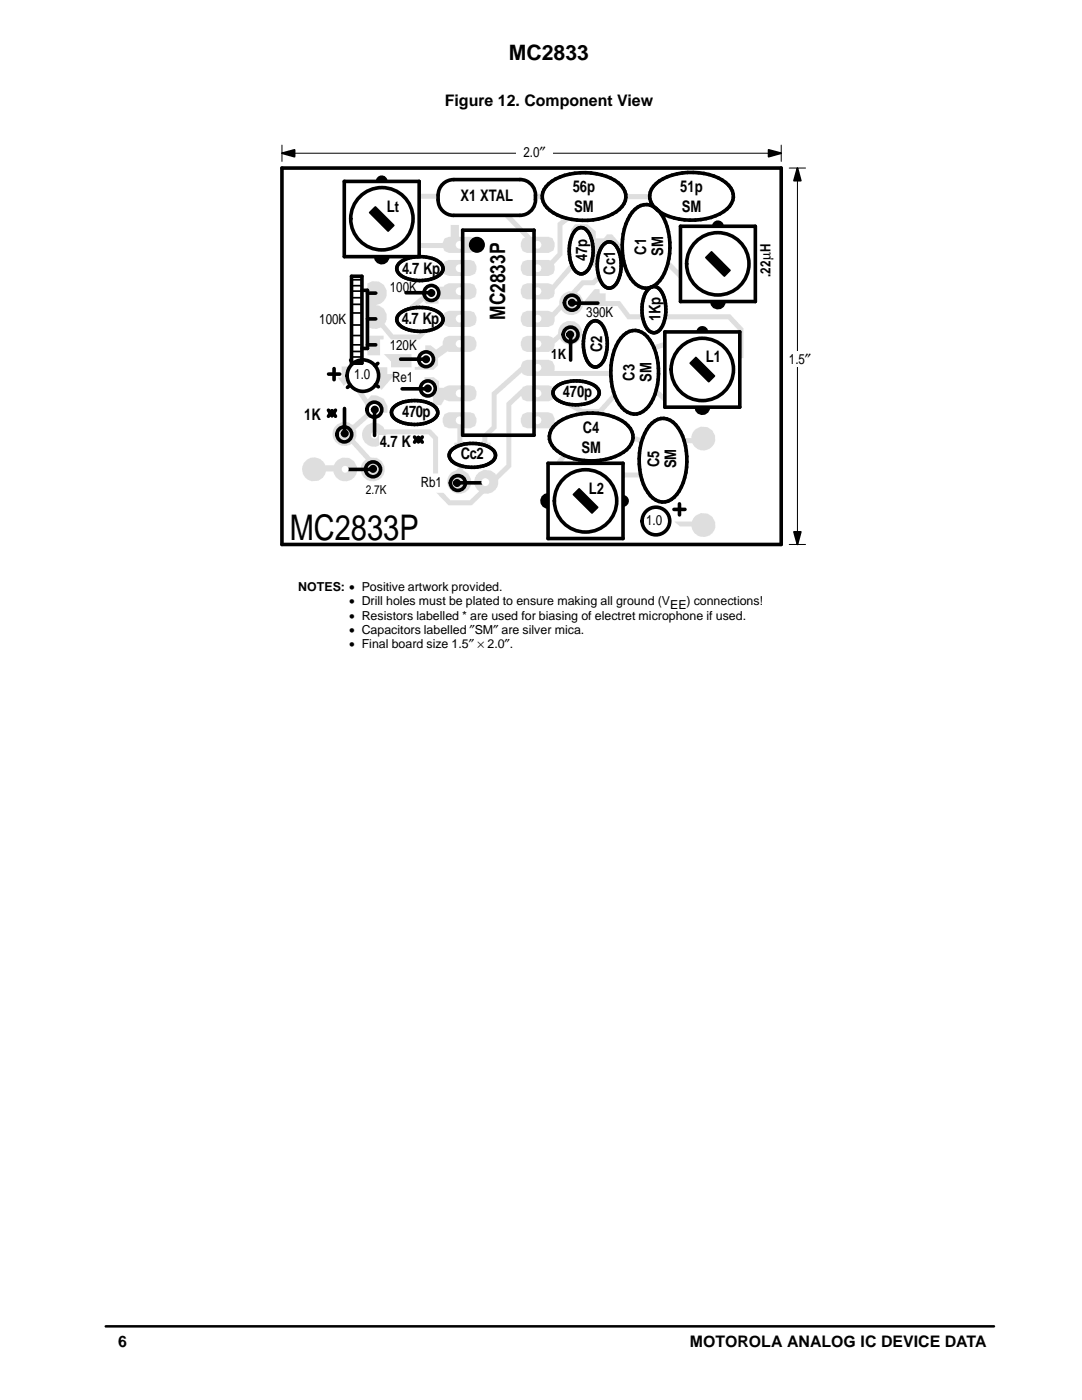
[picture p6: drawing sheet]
<svg xmlns="http://www.w3.org/2000/svg" width="216mm" height="279mm" viewBox="0 0 216 279" stroke-linecap="round" stroke-linejoin="round" font-family="sans-serif">
<path d="M21.1 264.7h177.2" fill="none" stroke="#000" stroke-width=".5"/>
<g fill="#dedede">
<path d="M83.6 38.7h3.8v1h-3.8z"/>
<path d="M106.8 38.7h1.4v1h-1.3z"/>
<path d="M124.9 38.7h4.8v1h-4.9z"/>
<path d="M130.5 68.9l2.2-.7v1l-1.8 .6z"/>
<path d="M133.6 52.2l2.2 2.2v1.4l-2.5-2.5z"/>
<path d="M131.2 77.7l1.5 1.3v1.3l-1.8-1.5z"/>
<path d="M124.3 94.3h3.4l.3 1h-3.7z"/>
<path d="M112.2 90.6l.9 .5-1.1 1.4h-1.2z"/>
<path d="M126.3 86.9l1.9 .6-.3 1-1.7-.6z"/>
<path d="M114.7 44.8h2.5l1.7 1.4v1.4h1.6l.6-.8h1l2.3 2.6 .2 2.3h-.7a4.2 4.2 0 0 0-1.8-3.3l-.6-.2a2.94 2.94 0 0 0-2.2 2.9l-.1 2.1h-1.5a7.3 7.3 0 0 0-.1-6.6l-.6-.8-.8-.4h-.8l-.8 .7-.6 1.4v-1.7z" fill-rule="evenodd"/>
<path d="M88.7 62.4l.9-.4h4.2l.8 .3 .5 1v.7l-.3 .8-1 .5h-4.2l-.9-.4-.4-.9v-.7z" fill-rule="evenodd"/>
<path d="M80.5 62.1l4.1-3.4a1.5 1.5 0 0 0 2.3 1 1.5 1.5 0 0 0 .1-2.5h1.6l.1-.3 .9-.4h4.2l.8 .3 .5 1v.7l-.3 .8-1 .4h-6.3v.9h-2.5l-.4-.6-1.7 1.4z" fill-rule="evenodd"/>
<path d="M88.7 52.2l.9-.3h4.2l.8 .3 .5 .9v.7l-.3 .8-1 .5h-4.2l-.9-.4-.4-.9v-.7z" fill-rule="evenodd"/>
<path d="M83.6 48.5h4.7l.4-.9 1.2-.3v-2.4h1.7v2.4h2.2l.8 .2 .5 1v.7l-.3 .8-1 .5h-4.2l-.9-.4-.3-.6h-4.8z" fill-rule="evenodd"/>
<path d="M88.7 82.6l.9-.3h4.2l.8 .3 .5 .9v.7l-.3 .8-1 .5h-1.5v2.5l.8 .6-1.7 .4-.8 .4v-1.1h.7v-2.8h-1.7l-.9-.4-.4-.9v-.7z" fill-rule="evenodd"/>
<path d="M90.2 94.2l.9-.4 .7-.9 1 .2-.5 .8a2.4 2.4 0 0 1 1.4 3.4 2.4 2.4 0 0 1-3.7 .7 2.4 2.4 0 0 1 .2-3.8z" fill-rule="evenodd"/>
<path d="M84.9 68.9h1l1.1 .9 1.3-.9v-.6l.4-.9 .9-.4h4.2l.8 .3 .5 1v.7l-.3 .8-1 .4h-4.2l-.3-.1-1.9 1.4v1.4l-.9 .9h-3.7v-.6h.6l.3-.8 .5 .5 1.1 .2 .8-.4 .4-.8-.2-1-.8-.6-.6-.1z" fill-rule="evenodd"/>
<path d="M75 73.3h2.3v1.4h1.6l-2.8 3.1-1.1-1.1 .5-1.8z" fill-rule="evenodd"/>
<path d="M68.2 73.1h1.6l-.5 1.4 .2 1.7-.9 .8-1.2-1.7h.8z" fill-rule="evenodd"/>
<path d="M84.7 75.3h1.8l1.1 .8v1.3h1l1-.5h4.2l.8 .3 .5 .9v.8l-.3 .7-1 .5h-4.2l-.9-.4-.7 1.2h-1.6v-2.2l.4-.7-.1-1.1-.7-.7-.6-.1-.7 .1z" fill-rule="evenodd"/>
<path d="M70.8 77.6l1.5 .5 1.1 1.6 .6-.8h1.2l1.4 .7 .7 1.5v1.3h-1.2a1.49 1.49 0 0 0-.7-2 1.49 1.49 0 0 0-2 .7l-.1 1 .2 .5 .4 .4-3 2.7a2.13 2.13 0 0 1-.1 2.1l3.2 3.5a2.4 2.4 0 0 1 2.7 2.9 2.4 2.4 0 0 1-3.7 1.4 2.4 2.4 0 0 1 0-3.9l-2.9-3.2a2.39 2.39 0 0 1-3.2-.3 2.39 2.39 0 0 1 .1-3.2 2.39 2.39 0 0 1 3.2-.2h.3l2.3-2.2v-1.9z" fill-rule="evenodd"/>
<path d="M73.2 84.9a2.31 2.31 0 0 1 3.5 .8h9.2l1.5 1.6v7.2h-1v-6.9l-.9-.9h-8.5a2.39 2.39 0 0 1-3.4 2.2 2.39 2.39 0 0 1-.4-4z" fill-rule="evenodd"/>
<path d="M76.6 70.7h5.5v2.6h-4.1v-1.2z" fill-rule="evenodd"/>
<path d="M73.3 56.6a2.44 2.44 0 0 1 3.7 1 2.44 2.44 0 0 1-1.9 3.3 2.3 2.3 0 0 1 1.6 3.7l1.8 2.2h4.9l.6-.7 1.5-.1-1.7 1.8h-5.8l-2-2.5a2.32 2.32 0 0 1-2.7-.2z" fill-rule="evenodd"/>
<path d="M73.3 67h3.2v.7h-.7v3.2h-2.5z" fill-rule="evenodd"/>
<path d="M61.3 91.7a2.42 2.42 0 0 1 3.6 1.2h1.7a2.42 2.42 0 0 1 3.8-1.1 2.42 2.42 0 0 1-.3 4 2.42 2.42 0 0 1-3.6-1.7h-1.5a2.41 2.41 0 0 1-3.6 1.6 2.41 2.41 0 0 1-.1-4z" fill-rule="evenodd"/>
<path d="M104.3 56.9l.9-.4h4.2l.8 .3 3.7-4.3 .5 1-3.7 4.3v.7l-.3 .8-1 .4h-4.2l-.9-.3-.4-.9v-.7z" fill-rule="evenodd"/>
<path d="M100.4 43h1.4l4.2 4.3h3.4l.8 .2 .5 1v.7l-.3 .8-1 .5h-4.2l-.9-.4-.4-.9v-.7l.4-.9 .4-.2z" fill-rule="evenodd"/>
<path d="M104.3 67.4l.9-.4h4.2l.8 .3 .1 .2 1.1-.9a2.42 2.42 0 0 1 3-2.5 2.42 2.42 0 0 1 1.5 3.6 2.42 2.42 0 0 1-3.9 .3l-.3-.4-1 1-.3 1.2-1 .4h-4.2l-.9-.3-.4-.9v-.7z" fill-rule="evenodd"/>
<path d="M111.2 44.5l1.4-1.1 1.3 .3-1.7 1.3v5.9l-1.7 1.9 .2 .3v.7l-.3 .8-1 .5h-4.2l-.9-.4-.4-.9v-.7l.4-.9 .9-.3h4.2l.5 .1 1.3-1.5z" fill-rule="evenodd"/>
<path d="M134.5 104.1h3.6a2.41 2.41 0 0 1 3.8-1.2 2.41 2.41 0 0 1-.3 4 2.41 2.41 0 0 1-3.6-1.8h-2.3z" fill-rule="evenodd"/>
<path d="M132.8 62.7h12.9l2.7 2.9v5.9h-.8v-5.3l-2.3-2.5h-12.6z" fill-rule="evenodd"/>
<path d="M104.3 62.4l.9-.4h4.2l.8 .3 1.3-1.4a2.48 2.48 0 0 1 2.5-2.7l2.1-2.3h2.1l1.2-1.1 .3 1-1.1 1.1h-2.1l-1.4 1.5 .7 .5 .5 1v.5l2.3-2.7h1v.8h1.2v1.6h2.9l2 2.6h2.4l.2 1h-3.1l-2-2.6h-6.9a2.36 2.36 0 0 1-1.9 1.8 2.36 2.36 0 0 1-2.4-1.1l-1.3 1.5v.7l-.3 .8-1 .5h-4.2l-.9-.4-.4-.9v-.7z" fill-rule="evenodd"/>
<path d="M104.3 72.2l.9-.4h4.2l.8 .3 .5 .9-.1 1h11.5v1h-16.9l-.9-.3-.2-.4-5 4.5v6.7l-1.4 1.4h-.5v1.4h.7v1.1l-.6-.3-1.9-.5 .8-.6v-1.1l1.9-1.8v-6.7l5.8-5.2z" fill-rule="evenodd"/>
<path d="M101 80.4l3.3-3.2 .9-.3h4.2l.8 .3 .3 .6a1.61 1.61 0 0 0 1.1 2.2l2 .7 1.2 .1 1.5 .8h3.2l3.1-3.5 .4 1.1-3 3.4h-4l-5.6-3.1-1 .6h-4.2l-.9-.4-.3-.7-2 1.8v12.4l-2.6 2.6a2.42 2.42 0 0 1-2.9 2.7l-2.4 2.3h-4.6l-2.4-2.5h1.4l1.4 1.5h3.8l1.9-1.8a2.38 2.38 0 0 1-.2-3.6 2.38 2.38 0 0 1 3.6 .4l2-2.1z" fill-rule="evenodd"/>
<path d="M104.3 82.6l.9-.3h4.2l.8 .3a2.31 2.31 0 0 1 .3 2.3l.1 .1-.6 .8-.4-.4-4.4 .1-.9-.4-.4-.9v-.7z" fill-rule="evenodd"/>
<path d="M136.3 87.4h1.6a2.41 2.41 0 0 1 3.4-2.1 2.41 2.41 0 0 1 .7 3.9 2.41 2.41 0 0 1-3.9-.8h-1.5z" fill-rule="evenodd"/>
</g>
<g fill="none" stroke="#000" stroke-width=".72">
<path d="M68.7 36.2h14.9v15h-14.9zM87.4 39.9a3.1 3.1 0 0 0 3.1 3.1M90.5 35.8a3.1 3.1 0 0 0-3.1 3.1M106.9 39.9a3.1 3.1 0 0 1-3.2 3.1M109.5 36.7a12.2 12.2 0 0 1 10.5-1.8 5.9 5.9 0 0 1 4.9 3.9 3.6 3.6 0 0 1-1.9 3.5 12.8 12.8 0 0 1-13.3-.3 3.2 3.2 0 0 1-.2-5.3zM130.9 36.6a12.5 12.5 0 0 1 12.4-1.1 4.5 4.5 0 0 1 3 3.9 4.4 4.4 0 0 1-2.6 3.3 12.9 12.9 0 0 1-12.5-.8 3.2 3.2 0 0 1-.3-5.3zM79.8 52.4a7.3 7.3 0 0 1 8 .1 1.52 1.52 0 0 1-.4 2.6 7.4 7.4 0 0 1-7.7-.3 1.46 1.46 0 0 1 .1-2.4zM117.7 53.2a7.4 7.4 0 0 0-.6-7.2 1.53 1.53 0 0 0-2.6 .5 7.5 7.5 0 0 0 .3 7.6 1.55 1.55 0 0 0 2.7-.4l.2-.4M120.5 48.8a1.53 1.53 0 0 1 2.6 .6 7.4 7.4 0 0 1-.5 7.6 1.55 1.55 0 0 1-2.6-.6 7.4 7.4 0 0 1 .5-7.6zM126.7 41.8a3.1 3.1 0 0 1 4.8 .3 12.2 12.2 0 0 1 1.7 10.6 6.7 6.7 0 0 1-3.2 4.6 3.4 3.4 0 0 1-4.1-1.7 12.8 12.8 0 0 1 .3-13.3zM129.3 57.8a1.63 1.63 0 0 1 1.6-.6 1.63 1.63 0 0 1 1.2 1.3 7.6 7.6 0 0 1-.4 7.3 1.65 1.65 0 0 1-1.6 .6 1.65 1.65 0 0 1-1.3-1.3 7.6 7.6 0 0 1 .5-7.3zM135.8 45.2h14.9v15h-14.9z"/>
<path d="M79.7 62.6a7.3 7.3 0 0 1 8-.1 1.63 1.63 0 0 1 .7 1.6 1.63 1.63 0 0 1-1.3 1.3 7.5 7.5 0 0 1-7.3-.4 1.44 1.44 0 0 1-.1-2.4zM110.7 77.4a7.2 7.2 0 0 1 7.2-.8 1.89 1.89 0 0 1 1.5 2.5 5.6 5.6 0 0 1-5.2 1.7 4.7 4.7 0 0 1-3.7-1.8 1.38 1.38 0 0 1 .2-1.6zM117.9 64.4a1.5 1.5 0 0 1 2.3 .5 7.4 7.4 0 0 1-.2 7.7 1.52 1.52 0 0 1-2.6-.3 7.4 7.4 0 0 1 .2-7.6zM124.4 66.9a3.1 3.1 0 0 1 4.8 .3 12.5 12.5 0 0 1 1.1 12.4 4.5 4.5 0 0 1-3.8 3 4.4 4.4 0 0 1-3.4-2.6 12.9 12.9 0 0 1 .8-12.5zM132.7 66.2h14.9v15.1h-14.9zM78.7 81.1a7.3 7.3 0 0 1 8 0 1.52 1.52 0 0 1-.3 2.7 7.4 7.4 0 0 1-7.7-.3 1.45 1.45 0 0 1 0-2.4zM90 89.9a7.1 7.1 0 0 1 8.3-.2 1.54 1.54 0 0 1-.5 2.7 7.5 7.5 0 0 1-7.6-.4l-.3-.3a1.36 1.36 0 0 1 .1-1.8zM109.4 92.5h14.9v15h-14.9zM110.9 84.7a12.1 12.1 0 0 1 10.5-1.8 6.7 6.7 0 0 1 4.7 3.2 3.7 3.7 0 0 1-2.5 4.6 13 13 0 0 1-11.8-.3 3.4 3.4 0 0 1-1.8-4.6zM130.1 84.5a3.1 3.1 0 0 1 4.7 .3 12.1 12.1 0 0 1 1.8 10.5 6.7 6.7 0 0 1-3.2 4.7 3.4 3.4 0 0 1-4.1-1.7 12.7 12.7 0 0 1 .2-13.3z"/>
<circle cx="113.9" cy="66.8" r="1.48"/>
<circle cx="114.1" cy="60.4" r="1.5"/>
<circle cx="74.4" cy="93.7" r="1.49"/>
<circle cx="91.4" cy="96.4" r="1.49"/>
<circle cx="116.8" cy="100" r="6.2"/>
<circle cx="130.9" cy="104" r="2.76"/>
</g>
<g fill="#000" stroke="#000" stroke-width=".72">
<circle cx="113.8" cy="66.8" r=".44"/>
<circle cx="114.1" cy="60.4" r=".44"/>
<circle cx="74.4" cy="93.6" r=".44"/>
<circle cx="91.2" cy="96.4" r=".44"/>
</g>
<circle cx="74.7" cy="86.9" r=".68" fill="#fff"/>
<g fill="none" stroke="#000" stroke-width=".72">
<path d="M103.7 35.8a3.1 3.1 0 0 1 3.2 3.1"/>
<circle cx="86.1" cy="58.5" r="1.49"/>
<circle cx="72.4" cy="75" r="3.1"/>
<circle cx="85" cy="71.7" r="1.48"/>
<circle cx="85.4" cy="77.5" r="1.49"/>
<circle cx="68.7" cy="86.7" r="1.49"/>
<circle cx="74.7" cy="81.8" r="1.49"/>
</g>
<g fill="#000" stroke="#000" stroke-width=".72">
<circle cx="86.1" cy="58.5" r=".44"/>
<circle cx="85" cy="71.7" r=".44"/>
<circle cx="85.4" cy="77.5" r=".44"/>
<circle cx="68.8" cy="86.5" r=".44"/>
<circle cx="74.8" cy="81.8" r=".44"/>
</g>
<circle cx="91.7" cy="53.5" r=".78" fill="#fff"/>
<circle cx="95.2" cy="48.9" r="1.24" fill="#000" stroke="#000" stroke-width=".72"/>
<g fill="none" stroke="#000" stroke-width=".72">
<path d="M87.4 38.9v1M90.5 35.8h13.2M70.1 55.1h2.1v17.4h-2.1zM72.2 57.9h1.1v11.6h-1.1M73.3 58.5h1.7M81 58.4h5.1M90.5 43h13.2M65.6 74.7h2.2M66.7 73.6v2.2M69.9 76.9l-.6 .4M70 71.9l.4 .6M73.3 63.6h1.7"/>
<path d="M73.3 68.8h1.7M74.9 76.8l.6 .4M75.4 72.5l-.6 .5M79.9 71.7h5.1M80.2 77.6h5.1M113.9 66.8v5.1M114.2 60.5h5.1M65.5 83.1l.7-1.1 .7 1.1M65.5 81.9l.7 1.1 .7-1.1M68.7 81.5v5.1M68.9 93.7h5.5M74.7 81.8v5.1"/>
<path d="M82.7 87.2l.8 1 .8-1M82.7 88.2l.8-.9 .8 .9M91.3 96.4h5.1M134.5 101.7h2.2M135.6 100.6v2.2"/>
<circle cx="76.2" cy="43.7" r="6.2"/>
<circle cx="143.2" cy="52.7" r="6.2"/>
<circle cx="140.1" cy="73.7" r="6.2"/>
</g>
<path d="M70.1 59.4h2.1M70.1 58.1h2.1M70.1 57h2.1M70.1 55.8h2.1M70.1 71.2h2.1M70.1 70.1h2.1M70.1 68.8h2.1M70.1 67h2.1M70.1 64.9h2.1M70.1 62.5h2.1M70.1 60.7h2.1" fill="none" stroke="#000" stroke-width=".34"/>
<g fill="#000" stroke="#000" stroke-width=".34">
<path d="M56.3 30.6l2.5-.7v1.4zM153.4 29.9l2.5 .7-2.5 .7zM159.1 33.5l.7 2.6h-1.4zM158.4 106.1h1.4l-.7 2.6z"/>
<path d="M75.6 35.4a1.02 1.02 0 0 1 1-.1 1.02 1.02 0 0 1 .6 .9h-2.1l.2-.5z" fill-rule="evenodd"/>
<path d="M74.8 51.2h2.8a1.41 1.41 0 0 1-1.4 1.4 1.41 1.41 0 0 1-1.4-1.4z" fill-rule="evenodd"/>
<path d="M73.8 42.4l1.1-1.1 3.7 3.7-1.2 1.1z" fill-rule="evenodd"/>
<path d="M142.7 44.3a1.02 1.02 0 0 1 1.6 .9h-2.1l.2-.6z" fill-rule="evenodd"/>
<path d="M142 50.3l3.7 3.7-1.2 1.1-3.7-3.7z" fill-rule="evenodd"/>
<path d="M139.5 65.4a1.01 1.01 0 0 1 1.1-.1 1.01 1.01 0 0 1 .6 .9h-2.1l.2-.5z" fill-rule="evenodd"/>
<path d="M137.7 72.5l1.2-1.2 3.7 3.7-1.2 1.2z" fill-rule="evenodd"/>
<path d="M141.8 60.2h2.9a1.41 1.41 0 0 1-1.4 1.4 1.41 1.41 0 0 1-1.5-1.4z" fill-rule="evenodd"/>
<path d="M66.2 82l.4 .5-.4 .5-.3-.5z" fill-rule="evenodd"/>
<path d="M83.5 87.3l.3 .4-.3 .5-.4-.5z" fill-rule="evenodd"/>
<path d="M138.7 81.3h2.9a1.41 1.41 0 0 1-1.5 1.4 1.41 1.41 0 0 1-1.4-1.4z" fill-rule="evenodd"/>
<path d="M108.2 99.1l.5-.4 .7-.1v2.8a1.41 1.41 0 0 1-1.2-2.3z" fill-rule="evenodd"/>
<path d="M115.6 97.6l3.7 3.7-1.2 1.1-3.7-3.7z" fill-rule="evenodd"/>
<path d="M124.3 98.9a1.03 1.03 0 0 1 1 1.1 1.03 1.03 0 0 1-1 1z" fill-rule="evenodd"/>
</g>
<g fill="#fff">
<circle cx="68.9" cy="93.7" r=".69"/>
<circle cx="91.7" cy="68.6" r=".77"/>
<circle cx="91.7" cy="63.6" r=".78"/>
<circle cx="91.7" cy="58.1" r=".78"/>
<circle cx="91.7" cy="48.9" r=".78"/>
<circle cx="107.2" cy="48.9" r=".78"/>
<circle cx="107.2" cy="58.1" r=".78"/>
<circle cx="107.2" cy="53.5" r=".78"/>
<circle cx="107.2" cy="63.6" r=".78"/>
<circle cx="107.2" cy="68.6" r=".77"/>
<circle cx="107.2" cy="73.4" r=".77"/>
<circle cx="107.2" cy="78.5" r=".78"/>
<circle cx="107.2" cy="83.9" r=".78"/>
<circle cx="91.7" cy="83.9" r=".78"/>
<circle cx="96.8" cy="96.2" r=".78"/>
<circle cx="91.7" cy="78.5" r=".78"/>
</g>
<path d="M56.3 29v3.2M56.3 30.6h99.6M155.9 29v3.2M157.5 33.5h3.2M159.1 33.5v75.2M157.5 108.7h3.2" fill="none" stroke="#000" stroke-width=".2"/>
<g fill="#fff">
<path d="M156.4 70.1h6.4v3h-6.4z"/>
<path d="M102.9 29.3h7.4v2.7h-7.4z"/>
</g>
<path d="M106.8 39v.9M92.3 45.9h14.3v41h-14.3z" fill="none" stroke="#000" stroke-width=".72"/>
<path d="M75.6 86.8h6.6v3h-6.6z" fill="#fff"/>
<path d="M56.3 33.5h99.6v75.2h-99.6z" fill="none" stroke="#000" stroke-width=".72"/>
<text font-size="7.1" x="57.8" y="107.8">MC2833P</text>
<g font-size="4.2">
<text x="101.5" y="11.9">MC2833</text>
<text x="100.8" y="63.9" transform="rotate(-90 100.8 63.9)">MC2833P</text>
</g>
<g font-size="3.2">
<text x="88.8" y="21.2">Figure 12. Component View</text>
<text x="91.9" y="40.2">X1 XTAL</text>
<text x="114.3" y="38.4">56p</text>
<text x="135.7" y="38.3">51p</text>
<text x="77.2" y="42.3">Lt</text>
<text x="114.6" y="42.3">SM</text>
<text x="136" y="42.3">SM</text>
<text x="117.1" y="52.2" transform="rotate(-90 117.1 52.2)">47p</text>
<text x="128.9" y="50.8" transform="rotate(-90 128.9 50.8)">C1</text>
<text x="132.3" y="51.1" transform="rotate(-90 132.3 51.1)">SM</text>
<text x="80.2" y="54.6">4.7 Kp</text>
<text x="122.8" y="54.8" transform="rotate(-90 122.8 54.8)">Cc1</text>
<text x="80.2" y="64.8">4.7 Kp</text>
<text x="131.8" y="64.1" transform="rotate(-90 131.8 64.1)">1Kp</text>
<text x="120.1" y="70.3" transform="rotate(-90 120.1 70.3)">C2</text>
<text x="126.6" y="76" transform="rotate(-90 126.6 76)">C3</text>
<text x="130" y="76.3" transform="rotate(-90 130 76.3)">SM</text>
<text x="140.8" y="72.3">L1</text>
<text x="60.7" y="83.9">1K</text>
<text x="80.3" y="83.2">470p</text>
<text x="112.3" y="79.2">470p</text>
<text x="75.8" y="89.2">4.7 K</text>
<text x="116.3" y="86.4">C4</text>
<text x="92" y="91.7">Cc2</text>
<text x="116" y="90.3">SM</text>
<text x="131.5" y="93.2" transform="rotate(-90 131.5 93.2)">C5</text>
<text x="134.9" y="93.5" transform="rotate(-90 134.9 93.5)">SM</text>
<text x="117.5" y="98.5">L2</text>
<text x="23.6" y="268.8">6</text>
<text x="137.7" y="268.9">MOTOROLA ANALOG IC DEVICE DATA</text>
</g>
<g font-size="2.8">
<text x="104.4" y="31.4">2.0″</text>
<text x="153.7" y="51.9" transform="rotate(-90 153.7 51.9)">µ</text>
<text x="77.8" y="58.3">100K</text>
<text x="153.7" y="55.3" transform="rotate(-90 153.7 55.3)">.22 H</text>
<text x="63.7" y="64.6">100K</text>
<text x="117" y="63.3">390K</text>
<text x="77.8" y="69.9">120K</text>
<text x="110" y="71.6">1K</text>
<text x="70.7" y="75.7">1.0</text>
<text x="78.2" y="76.2">Re1</text>
<text x="157.4" y="72.6">1.5″</text>
<text x="83.9" y="97.2">Rb1</text>
<text x="128.9" y="104.8">1.0</text>
</g>
<g font-size="2.5">
<text x="73" y="98.5">2.7K</text>
<text x="59.5" y="117.9">NOTES: • Positive artwork provided.</text>
<text x="69.7" y="123.7">• Resistors labelled * are used for biasing of electret microphone if used.</text>
<text x="69.7" y="120.8">• Drill holes must be plated to ensure making all ground (V</text>
<text x="133.7" y="121.5">EE</text>
<text x="137" y="120.8">) connections!</text>
<text x="69.7" y="126.5">• Capacitors labelled ″SM″ are silver mica.</text>
<text x="69.7" y="129.4">• Final board size 1.5″ × 2.0″.</text>
</g>
</svg>
